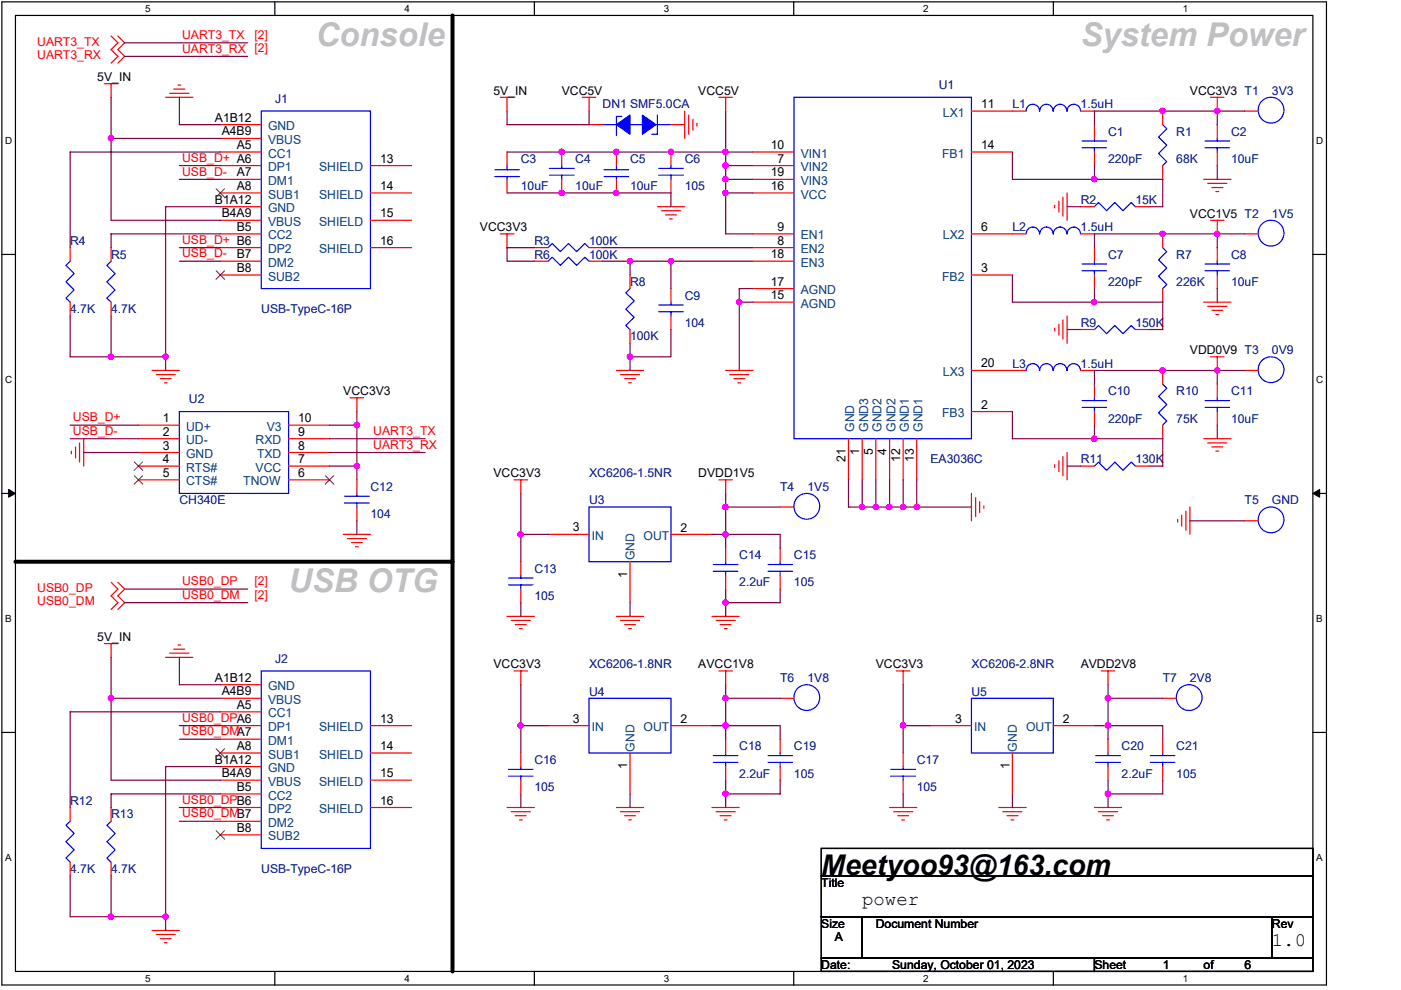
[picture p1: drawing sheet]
<svg xmlns="http://www.w3.org/2000/svg" width="297mm" height="210mm" viewBox="0 0 297 210" stroke-linecap="round" stroke-linejoin="round" font-family="sans-serif">
<path d="M.4 .4h280.8v208.4h-280.8zM3.3 3.3h275.1v202.7h-275.1z" fill="none" stroke="#000" stroke-width=".25"/>
<g fill="#fff">
<path d="M30.7 .7h1.2v2.3h-1.2z"/>
<path d="M30.7 206.3h1.2v2.3h-1.2z"/>
</g>
<path d="M58.3 .4v2.9M58.3 206v2.8" fill="none" stroke="#000" stroke-width=".25"/>
<g fill="#fff">
<path d="M85.7 .7h1.2v2.3h-1.2z"/>
<path d="M85.7 206.3h1.2v2.3h-1.2z"/>
</g>
<path d="M113.3 .4v2.9M113.3 206v2.8" fill="none" stroke="#000" stroke-width=".25"/>
<g fill="#fff">
<path d="M140.8 .7h1.1v2.3h-1.1z"/>
<path d="M140.8 206.3h1.1v2.3h-1.1z"/>
</g>
<path d="M168.3 .4v2.9M168.3 206v2.8" fill="none" stroke="#000" stroke-width=".25"/>
<g fill="#fff">
<path d="M195.8 .7h1.1v2.3h-1.1z"/>
<path d="M195.8 206.3h1.1v2.3h-1.1z"/>
</g>
<path d="M223.3 .4v2.9M223.3 206v2.8" fill="none" stroke="#000" stroke-width=".25"/>
<g fill="#fff">
<path d="M250.8 .7h1.1v2.3h-1.1z"/>
<path d="M250.8 206.3h1.1v2.3h-1.1z"/>
<path d="M1.1 28.6h1.5v2.3h-1.5z"/>
<path d="M279.1 28.6h1.5v2.3h-1.5z"/>
<path d="M1.1 79.3h1.5v2.3h-1.5z"/>
<path d="M279.1 79.3h1.5v2.3h-1.5z"/>
</g>
<path d="M.4 53.9h2.9M278.4 53.9h2.8" fill="none" stroke="#000" stroke-width=".25"/>
<g fill="#fff">
<path d="M1.1 129.9h1.4v2.4h-1.4z"/>
<path d="M279.1 129.9h1.3v2.4h-1.3z"/>
</g>
<path d="M.4 104.6h2.9M278.4 104.6h2.8" fill="none" stroke="#000" stroke-width=".25"/>
<path d="M1.8 103.8l1.5 .8-1.5 .8zM278.4 104.6l1.4-.8v1.6z" fill="#000" stroke="#000" stroke-width=".21"/>
<g fill="#fff">
<path d="M1.1 180.6h1.4v2.3h-1.4z"/>
<path d="M279.1 180.6h1.3v2.3h-1.3z"/>
</g>
<path d="M.4 155.3h2.9M278.4 155.3h2.8M174.1 179.9h104.3v5.8h-104.3zM174.1 185.7h104.3v8.7h-104.3zM174.1 194.4h8.7v8.7h-8.7zM182.8 194.4h86.9v8.7h-86.9zM269.7 194.4h8.7v8.7h-8.7zM174.1 203.1h57.9v2.9h-57.9zM232 203.1h46.4v2.9h-46.4z" fill="none" stroke="#000" stroke-width=".25"/>
<path d="M95.9 3.3v202.7M3.3 119.1h92.6" fill="none" stroke="#000" stroke-width=".85"/>
<g fill="none" stroke="#f00" stroke-width=".25">
<path d="M22.1 17.8h2.9M23.6 7.6l1.4 1.5-1.4 1.4 1.4 1.5-1.4 1.4M23.6 17.8v2.8M25 7.6l1.4 1.5-1.4 1.4 1.4 1.5-1.4 1.4M36 19.8h4.1M36.8 18.9h2.4M37.7 18h.6M35.1 20.6h5.8M46.7 38h8.7M46.7 32.2h8.7M46.7 35.1h8.7M46.7 26.4h8.7"/>
<path d="M46.7 29.4h8.7M78.5 35.1h8.8M106.1 20.6h2.9M107.5 20.6v3M107.5 32.2v2.9M107.5 38v2.9M119.1 32.2v2.9M119.1 38v2.9M123.5 20.6h2.8M124.9 20.6v3M124.9 26.4h2.9M130.7 32.2v2.9"/>
<path d="M130.7 38v2.9M142.3 26.4h2.9M142.3 32.2v2.9M142.3 38v2.9M145.2 23.6v5.8M146 24.4v4.1M146.9 25.3v2.3M147.8 26.1v.6M152.4 20.6h2.9M153.9 20.6v3M159.7 38h8.6M159.7 32.2h8.6"/>
<path d="M159.7 35.1h8.6M206 32.2h8.6M206 23.6h11.6M229.1 23.6h2.9M232 26.4v3M232 32.2v2.9M246.5 23.6v2.8M246.5 35.1v2.9M255.2 38h5.8M256 38.9h4.1M256.6 20.6h2.9M256.9 39.8h2.4"/>
<path d="M258.1 20.6v3M258.1 26.4v3M258.1 32.2v2.9M263.9 23.6h2.9M14.9 52.5v2.9M23.6 52.5v2.9M46.7 43.8h8.7M46.7 46.7h8.7M46.7 49.6h8.7M46.7 55.4h8.7M46.7 52.5h8.7M46.7 40.9h8.7"/>
<path d="M46.7 58.3h8.7M78.5 46.7h8.8M78.5 52.5h8.8M78.5 40.9h8.8M106.1 49.6h2.9M107.5 49.6v2.9M113.3 55.4h2.9M113.3 52.5h2.9M124.9 55.4h2.9M124.9 52.5h2.9M133.6 58.3v2.9M139.4 43.8h5.8"/>
<path d="M140.2 44.7h4.1M141.1 45.6h2.3M142 46.4h.6M159.7 49.6h8.6M159.7 55.4h8.6M159.7 52.5h8.6M159.7 40.9h8.6M206 49.6h11.6M206 58.3h8.6M223.6 43.5v.6M224.5 42.6v2.4M225.4 41.8v4"/>
<path d="M226.2 40.9v5.8M229.1 43.8h2.9M229.1 49.6h2.9M232 52.5v2.9M232 58.3v2.9M240.7 43.8h2.9M246.5 49.6v2.9M256.6 46.7h2.9M257.8 40.6h.6M258.1 46.7v2.9M258.1 52.5v2.9M258.1 58.3v2.9"/>
<path d="M263.9 49.6h2.9M14.9 64.1v2.9M23.6 64.1v2.9M32.2 78.5h5.8M33.1 79.4h4M130.7 78.5h5.8M131.5 79.4h4.1M133.6 69.9v2.9M142.3 61.2v2.9M142.3 67v2.9M153.9 78.5h5.8M154.7 79.4h4.1"/>
<path d="M159.7 64.1h8.6M159.7 61.2h8.6M206 78.5h11.6M223.6 69.6v.6M224.5 68.7v2.3M225.4 67.8v4.1M226.2 67v5.8M229.1 78.5h2.9M229.1 69.9h2.9M240.7 69.9h2.9M246.5 61.2v2.9M246.5 78.5v3"/>
<path d="M255.2 64.1h5.8M256 65h4.1M256.6 75.7h2.9M256.9 65.8h2.4M257.8 66.7h.6M258.1 75.7v2.8M263.9 78.5h2.9M15.1 95.6v.6M16 94.8v2.3M16.9 93.9v4.1M17.8 93v5.8M29.4 93h8.6"/>
<path d="M29.4 90.1h8.6M29.4 95.9h8.6M29.4 98.8h8.6M34 80.3h2.3M34.9 81.2h.5M61.2 93h8.7M61.2 90.1h8.7M61.2 95.9h8.7M61.2 98.8h8.7M74.2 84.3h2.9M75.7 84.3v3M132.4 80.3h2.3"/>
<path d="M133.3 81.2h.6M155.6 80.3h2.3M156.4 81.2h.6M179.9 93v8.7M182.8 93v8.7M185.7 93v8.7M188.6 93v8.7M191.5 93v8.7M194.4 93v8.7M206 87.3h8.6M223.6 98.5v.6M224.5 97.7v2.3"/>
<path d="M225.4 96.8v4.1M226.2 95.9v5.8M229.1 98.8h2.9M232 81.5v2.8M232 87.3v2.8M240.7 98.8h2.9M246.5 90.1v2.9M255.2 93h5.8M256 93.9h4.1M256.9 94.8h2.4M257.8 95.6h.6M258.1 81.5v2.8"/>
<path d="M258.1 87.3v2.8M29.4 101.7h8.6M61.2 101.7h8.7M72.8 113.3h5.7M73.6 114.2h4.1M74.5 115h2.3M75.4 115.9h.6M75.7 101.7v2.9M75.7 107.5v2.9M109 101.7h2.9M110.4 101.7v2.9M110.4 119.1v2.9"/>
<path d="M116.2 113.3h8.7M133.6 119.1v8.7M142.3 113.3h8.6M152.4 101.7h2.9M153.9 101.7v2.9M153.9 116.2v2.9M165.4 116.2v2.9M165.4 107.5h2.9M206 104.6v5.8M206.9 105.5v4M207.7 106.4v2.3M208.6 107.2v.6"/>
<path d="M249.7 110.1v.6M250.5 109.2v2.4M251.4 108.4v4.1M252.3 107.5v5.8M263.9 110.4h2.9M22.1 136.5h2.9M23.6 123.5l1.4 1.4-1.4 1.4 1.4 1.5-1.4 1.4M23.6 136.5v2.9M25 123.5l1.4 1.4-1.4 1.4 1.4 1.5-1.4 1.4M35.1 139.4h5.8M36 138.5h4.1M36.8 137.6h2.4"/>
<path d="M37.7 136.8h.6M107.5 130.7h5.8M108.4 131.5h4.1M109.2 132.4h2.4M110.1 133.3h.6M110.4 124.9v2.9M130.7 130.7h5.8M131.5 131.5h4.1M132.4 132.4h2.3M133.3 133.3h.6M150.9 130.7h5.8M151.8 131.5h4.1"/>
<path d="M152.7 132.4h2.3M153.6 133.3h.6M153.9 122v2.9M165.4 122v2.9M46.7 150.9h8.7M46.7 156.7h8.7M46.7 153.9h8.7M46.7 145.2h8.7M46.7 159.7h8.7M46.7 148.1h8.7M78.5 153.9h8.8M78.5 159.7h8.8"/>
<path d="M109 142.3h2.9M110.4 142.3v2.9M110.4 159.7v2.8M116.2 153.9h8.7M133.6 159.7v8.6M142.3 153.9h8.6M152.4 142.3h2.9M153.9 142.3v2.9M153.9 156.7v3M165.4 148.1h2.9M165.4 156.7v3M190 142.3h2.9"/>
<path d="M191.5 142.3v2.9M191.5 159.7v2.8M197.3 153.9h8.7M214.6 159.7v8.6M223.3 153.9h8.7M233.5 142.3h2.9M234.9 142.3v2.9M234.9 156.7v3M246.5 148.1h2.9M246.5 156.7v3M14.9 171.2v2.9M23.6 171.2v2.9"/>
<path d="M46.7 171.2h8.7M46.7 168.3h8.7M46.7 174.1h8.7M46.7 162.5h8.7M46.7 165.4h8.7M46.7 177h8.7M78.5 171.2h8.8M78.5 165.4h8.8M107.5 171.2h5.8M108.4 172.1h4.1M109.2 172.9h2.4M110.1 173.8h.6"/>
<path d="M110.4 165.4v2.9M130.7 171.2h5.8M131.5 172.1h4.1M132.4 172.9h2.3M133.3 173.8h.6M150.9 171.2h5.8M151.8 172.1h4.1M152.7 172.9h2.3M153.6 173.8h.6M153.9 162.5v2.9M165.4 162.5v2.9M188.6 171.2h5.8"/>
<path d="M189.5 172.1h4M190.3 172.9h2.3M191.2 173.8h.6M191.5 165.4v2.9M211.8 171.2h5.8M212.6 172.1h4.1M213.5 172.9h2.3M214.3 173.8h.6M232 171.2h5.8M232.9 172.1h4.1M233.8 172.9h2.3M234.6 173.8h.6"/>
<path d="M234.9 162.5v2.9M246.5 162.5v2.9M14.9 182.8v2.9M23.6 182.8v2.9M32.2 197.3h5.8M33.1 198.1h4M34 199h2.3M34.9 199.9h.5"/>
</g>
<g fill="none" stroke="#00f" stroke-width=".25">
<path d="M55.4 23.6h23.1v37.6h-23.1zM104.9 36h5.2M104.9 37.4h5.2M107.5 35.1v.9M107.5 37.4v.6M116.5 37.1h5.2M116.5 35.7h5.2M119.1 35.1v.6M119.1 37.1v.9M127.8 26.4h2.9M128.1 36h5.2M128.1 37.4h5.2"/>
<path d="M130.7 35.1v.9M130.7 37.4v.6M131.8 24.7h-1.1v4.1M133.6 26.4h8.7M139.4 24.4v4.1h-1.2M139.7 37.1h5.2M139.7 35.7h5.2M142.3 35.1v.6M142.3 37.1v.9M168.3 20.6h37.7v72.4h-37.7zM217.6 23.6a1.42 1.42 0 0 1 1.4-1.5 1.42 1.42 0 0 1 1.4 1.5M220.4 23.6a1.42 1.42 0 0 1 1.5-1.5 1.42 1.42 0 0 1 1.4 1.5"/>
<path d="M223.3 23.6a1.44 1.44 0 0 1 1.5-1.5 1.44 1.44 0 0 1 1.4 1.5 1.44 1.44 0 0 1 1.4-1.5 1.44 1.44 0 0 1 1.5 1.5M229.4 31.3h5.2M229.4 29.9h5.2M232 29.4v.5M232 31.3v.9M246.5 26.4l.9 .9-1.8 1.8 1.8 1.7-1.8 1.7 1.8 1.8-.9 .8M255.5 31.3h5.2M255.5 29.9h5.2M258.1 29.4v.5M258.1 31.3v.9M14.9 55.4l-.9 .9 1.7 1.7-1.7 1.7 1.7 1.8-1.7 1.7 .9 .9M23.6 55.4l-.9 .9 1.7 1.7-1.7 1.7 1.7 1.8-1.7 1.7 .9 .9"/>
<path d="M116.2 52.5l.9-.9 1.7 1.8 1.7-1.8 1.8 1.8 1.7-1.8 .9 .9M116.2 55.4l.9-.9 1.7 1.8 1.7-1.8 1.8 1.8 1.7-1.8 .9 .9M217.6 49.6a1.42 1.42 0 0 1 1.4-1.5 1.42 1.42 0 0 1 1.4 1.5M220.4 49.6a1.42 1.42 0 0 1 1.5-1.5 1.42 1.42 0 0 1 1.4 1.5M223.3 49.6a1.44 1.44 0 0 1 1.5-1.5 1.44 1.44 0 0 1 1.4 1.5 1.44 1.44 0 0 1 1.4-1.5 1.44 1.44 0 0 1 1.5 1.5M229.4 57.4h5.2M229.4 56h5.2M232 43.8l.9-.9 1.7 1.8 1.8-1.8 1.7 1.8 1.7-1.8 .9 .9M232 55.4v.6M232 57.4v.9M246.5 52.5l.9 .9-1.8 1.7 1.8 1.7-1.8 1.8 1.8 1.7-.9 .9M255.5 57.4h5.2"/>
<path d="M255.5 56h5.2M258.1 55.4v.6M258.1 57.4v.9M133.6 61.2l-.9 .9 1.8 1.7-1.8 1.7 1.8 1.8-1.8 1.7 .9 .9M139.7 66.1h5.2M139.7 64.7h5.2M142.3 64.1v.6M142.3 66.1v.9M217.6 78.5a1.42 1.42 0 0 1 1.4-1.4 1.42 1.42 0 0 1 1.4 1.4M220.4 78.5a1.42 1.42 0 0 1 1.5-1.4 1.42 1.42 0 0 1 1.4 1.4M223.3 78.5a1.44 1.44 0 0 1 1.5-1.4 1.44 1.44 0 0 1 1.4 1.4 1.44 1.44 0 0 1 1.4-1.4 1.44 1.44 0 0 1 1.5 1.4M232 69.9l.9-.9 1.7 1.8 1.8-1.8 1.7 1.8 1.7-1.8 .9 .9"/>
<path d="M38 87.3h23.2v17.3h-23.2zM229.4 86.4h5.2M229.4 84.9h5.2M232 98.8l.9-.8 1.7 1.7 1.8-1.7 1.7 1.7 1.7-1.7 .9 .8M232 84.3v.6M232 86.4v.9M246.5 81.5l.9 .8-1.8 1.7 1.8 1.8-1.8 1.7 1.8 1.8-.9 .8M255.5 86.4h5.2M255.5 84.9h5.2M258.1 84.3v.6M258.1 86.4v.9M73 106.7h5.3"/>
<path d="M73 105.2h5.3M75.7 104.6v.6M75.7 106.7v.8M124.9 107.5h17.4v11.6h-17.4zM151.2 119.7h5.2M153.9 119.1v.6M162.8 119.7h5.2M165.4 119.1v.6M107.8 124h5.2M107.8 122.6h5.2M110.4 122v.6M110.4 124v.9"/>
<path d="M151.2 121.1h5.2M153.9 121.1v.9M162.8 121.1h5.2M165.4 121.1v.9M55.4 142.3h23.1v37.6h-23.1zM124.9 148.1h17.4v11.6h-17.4zM153.9 159.7v.5M165.4 159.7v.5M206 148.1h17.3v11.6h-17.3zM234.9 159.7v.5M246.5 159.7v.5M14.9 174.1l-.9 .9 1.7 1.7-1.7 1.7 1.7 1.8-1.7 1.7 .9 .9"/>
<path d="M23.6 174.1l-.9 .9 1.7 1.7-1.7 1.7 1.7 1.8-1.7 1.7 .9 .9M107.8 164.6h5.2M107.8 163.1h5.2M110.4 162.5v.6M110.4 164.6v.8M151.2 161.6h5.2M151.2 160.2h5.2M153.9 161.6v.9M162.8 161.6h5.2M162.8 160.2h5.2M165.4 161.6v.9M188.9 164.6h5.2"/>
<path d="M188.9 163.1h5.2M191.5 162.5v.6M191.5 164.6v.8M232.3 161.6h5.2M232.3 160.2h5.2M234.9 161.6v.9M243.9 161.6h5.2M243.9 160.2h5.2M246.5 161.6v.9"/>
<circle cx="269.5" cy="23.4" r="2.74"/>
<circle cx="269.5" cy="49.4" r="2.74"/>
<circle cx="269.5" cy="78.4" r="2.74"/>
<circle cx="171.1" cy="107.3" r="2.74"/>
<circle cx="269.5" cy="110.2" r="2.74"/>
<circle cx="171.1" cy="147.9" r="2.74"/>
<circle cx="252.1" cy="147.9" r="2.74"/>
</g>
<g fill="none" stroke="#804000" stroke-width=".21">
<path d="M45.8 40l1.8 1.8M45.8 57.4l1.8 1.8M47.6 40l-1.8 1.8M47.6 57.4l-1.8 1.8M28.5 97.9l1.8 1.9M30.2 97.9l-1.8 1.9M28.5 100.9l1.8 1.8M30.2 100.9l-1.8 1.8M69 100.9l1.8 1.8M70.8 100.9l-1.9 1.8M45.8 158.8l1.8 1.8M47.6 158.8l-1.8 1.8"/>
<path d="M45.8 176.1l1.8 1.8M47.6 176.1l-1.8 1.8"/>
</g>
<g fill="#00f" stroke="#00f" stroke-width=".25">
<path d="M130.7 26.4l2.9-2v4.1z" fill-rule="evenodd"/>
<path d="M136.2 24.4l2.9 2-2.9 2.1z" fill-rule="evenodd"/>
</g>
<g fill="none" stroke="#800040" stroke-width=".25">
<path d="M26.4 9.1h26.1M26.4 12h26.1M23.6 20.6v26.1h23.1M23.6 29.4h23.1M38 38h8.7M38 35.1h8.7M38 20.6v5.8h8.7M46.7 32.2h-31.8v20.3M107.5 32.2h52.2M107.5 23.6v2.8h17.4v-2.8M153.9 23.6v26h5.8M153.9 38h5.8"/>
<path d="M153.9 35.1h5.8M214.6 32.2v5.8h31.9v5.8h-2.9M232 35.1v2.9M258.1 23.6v2.8M258.1 35.1v2.9M263.9 23.6h-31.9v2.8M38 52.5h8.7M38 55.4h8.7M46.7 49.6h-23.1v2.9M46.7 43.8h-11.6v34.7M107.5 40.9h34.8v2.9M113.3 52.5h-5.8v2.9h5.8"/>
<path d="M127.8 52.5h31.9M127.8 55.4h5.8M142.3 55.4h-8.7v2.9M153.9 40.9h5.8M159.7 55.4h-17.4v5.8M214.6 58.3v5.8h31.9v5.8h-2.9M226.2 43.8h2.9M258.1 49.6v2.9M263.9 49.6h-31.9v2.9M14.9 67v8.7h20.2M23.6 67v8.7M133.6 75.7v2.8"/>
<path d="M142.3 69.9v5.8h-8.7v-2.9M156.7 64.1h3M159.7 61.2h-3v17.3M226.2 69.9h2.9M232 61.2v2.9M258.1 61.2v2.9M258.1 78.5v3M263.9 78.5h-31.9v3M14.9 93h14.5M14.9 90.1h14.5M17.8 95.9h11.6M69.9 93h20.2"/>
<path d="M69.9 98.8h5.8M69.9 90.1h5.8M69.9 95.9h20.2M75.7 87.3v14.4M214.6 87.3v5.7h31.9v5.8h-2.9M226.2 98.8h2.9M232 90.1v2.9M258.1 90.1v2.9M75.7 110.4v2.9M110.4 104.6v14.5M110.4 113.3h5.8M150.9 113.3h14.5v2.9"/>
<path d="M153.9 104.6v11.6M153.9 107.5h11.5M179.9 101.7v5.8h26.1M182.8 101.7v5.8M185.7 101.7v5.8M188.6 101.7v5.8M191.5 101.7v5.8M194.4 101.7v5.8M252.3 110.4h11.6M23.6 139.4v26h23.1M26.4 124.9h26.1M26.4 127.8h26.1"/>
<path d="M38 139.4v5.8h8.7M110.4 127.8v2.9M133.6 127.8v2.9M153.9 124.9v5.8M165.4 124.9v2.9h-11.5M23.6 148.1h23.1M38 153.9h8.7M38 156.7h8.7M46.7 150.9h-31.8v20.3M110.4 145.2v14.5M110.4 153.9h5.8M150.9 153.9h14.5v2.8"/>
<path d="M153.9 145.2v11.5M153.9 148.1h11.5M191.5 145.2v14.5M191.5 153.9h5.8M232 153.9h14.5v2.8M234.9 148.1h11.6M234.9 145.2v11.5M38 171.2h8.7M38 174.1h8.7M46.7 168.3h-23.1v2.9M46.7 162.5h-11.6v34.8M110.4 168.3v2.9"/>
<path d="M133.6 168.3v2.9M153.9 165.4v2.9h11.5v-2.9M153.9 168.3v2.9M191.5 168.3v2.9M214.6 168.3v2.9M234.9 165.4v5.8M246.5 165.4v2.9h-11.6M14.9 185.7v8.7h20.2M23.6 185.7v8.7"/>
</g>
<g fill="#f0f" stroke="#f0f" stroke-width=".25">
<circle cx="153.8" cy="35.1" r=".56"/>
<circle cx="153.8" cy="38" r=".56"/>
<circle cx="119.1" cy="32.2" r=".57"/>
<circle cx="130.6" cy="32.2" r=".56"/>
<circle cx="153.8" cy="32.2" r=".56"/>
<circle cx="142.2" cy="32.2" r=".56"/>
<circle cx="119.1" cy="40.9" r=".56"/>
<circle cx="130.6" cy="40.9" r=".56"/>
<circle cx="153.8" cy="40.9" r=".56"/>
<circle cx="194.4" cy="107.5" r=".56"/>
<circle cx="182.8" cy="107.5" r=".56"/>
<circle cx="185.7" cy="107.5" r=".56"/>
<circle cx="188.6" cy="107.5" r=".56"/>
<circle cx="191.5" cy="107.5" r=".56"/>
<circle cx="232" cy="38" r=".56"/>
<circle cx="258.1" cy="23.5" r=".56"/>
<circle cx="246.5" cy="23.5" r=".56"/>
<circle cx="258.1" cy="49.6" r=".56"/>
<circle cx="246.5" cy="49.6" r=".56"/>
<circle cx="232" cy="64.1" r=".56"/>
<circle cx="246.5" cy="78.5" r=".56"/>
<circle cx="258.1" cy="78.5" r=".56"/>
<circle cx="232" cy="93" r=".56"/>
<circle cx="153.8" cy="168.3" r=".56"/>
<circle cx="110.4" cy="153.8" r=".56"/>
<circle cx="23.5" cy="29.3" r=".56"/>
<circle cx="35.1" cy="75.6" r=".56"/>
<circle cx="23.5" cy="75.6" r=".56"/>
<circle cx="23.5" cy="148" r=".56"/>
<circle cx="35.1" cy="194.4" r=".56"/>
<circle cx="23.5" cy="194.4" r=".56"/>
<circle cx="75.6" cy="98.8" r=".56"/>
<circle cx="75.6" cy="90.1" r=".57"/>
<circle cx="133.6" cy="55.4" r=".56"/>
<circle cx="142.2" cy="55.4" r=".56"/>
<circle cx="133.6" cy="75.6" r=".57"/>
<circle cx="156.7" cy="64.1" r=".56"/>
<circle cx="191.5" cy="153.8" r=".56"/>
<circle cx="234.9" cy="153.8" r=".56"/>
<circle cx="234.9" cy="168.3" r=".56"/>
<circle cx="110.4" cy="113.3" r=".56"/>
<circle cx="153.8" cy="107.5" r=".56"/>
<circle cx="153.8" cy="113.3" r=".56"/>
<circle cx="153.8" cy="127.8" r=".56"/>
<circle cx="153.8" cy="148" r=".56"/>
<circle cx="153.8" cy="153.8" r=".56"/>
<circle cx="234.9" cy="148" r=".57"/>
</g>
<g font-size="6.9" fill="#c0c0c0">
<text x="67" y="9.7">Console</text>
<text x="229.1" y="9.7">System Power</text>
<text x="61.2" y="125.5">USB OTG</text>
</g>
<text font-size="6.1" x="174.1" y="185.5">Meetyoo93@163.com</text>
<g font-size="4">
<text x="182.8" y="191.8">power</text>
<text x="269.7" y="200.5">1.0</text>
</g>
<g font-size="2.6" fill="#f00">
<text x="7.9" y="9.7">UART3_TX</text>
<text x="38.6" y="8.3">UART3_TX</text>
<text x="38.6" y="11.1">UART3_RX</text>
<text x="53.9" y="8.2">[2]</text>
<text x="53.9" y="11.1">[2]</text>
<text x="7.9" y="12.5">UART3_RX</text>
<text x="38.6" y="34.3">USB_D+ A6</text>
<text x="38.6" y="37.2">USB_D-</text>
<text x="38.6" y="51.7">USB_D+ B6</text>
<text x="38.6" y="54.6">USB_D-</text>
<text x="15.5" y="89.3">USB_D+</text>
<text x="15.5" y="92.2">USB_D-</text>
<text x="79.1" y="92.2">UART3_TX</text>
<text x="79.1" y="95.1">UART3_RX</text>
<text x="7.9" y="125.5">USB0_DP</text>
<text x="38.6" y="124.1">USB0_DP</text>
<text x="53.9" y="124.1">[2]</text>
<text x="7.9" y="128.4">USB0_DM</text>
<text x="38.6" y="127">USB0_DM</text>
<text x="53.9" y="126.9">[2]</text>
<text x="38.6" y="153">USB0_DPA6</text>
<text x="38.6" y="155.9">USB0_DMA7</text>
<text x="38.6" y="170.4">USB0_DPB6</text>
<text x="38.6" y="173.3">USB0_DMB7</text>
</g>
<g font-size="2.6">
<text x="20.6" y="17.2">5V_IN</text>
<text x="104.6" y="20.1">5V_IN</text>
<text x="119.1" y="20.1">VCC5V</text>
<text x="148.1" y="20.1">VCC5V</text>
<text x="208" y="22.9">11</text>
<text x="252.3" y="20.1">VCC3V3 T1</text>
<text x="45.6" y="25.8">A1B12</text>
<text x="47" y="28.7">A4B9</text>
<text x="50.2" y="31.6">A5</text>
<text x="80.6" y="34.5">13</text>
<text x="163.4" y="31.6">10</text>
<text x="164.9" y="34.5">7</text>
<text x="208" y="31.6">14</text>
<text x="50.2" y="37.4">A7</text>
<text x="50.2" y="40.3">A8</text>
<text x="80.6" y="40.3">14</text>
<text x="163.4" y="40.3">16</text>
<text x="163.4" y="37.4">19</text>
<text x="45.6" y="43.2">B1A12</text>
<text x="47" y="46.1">B4A9</text>
<text x="80.6" y="46.1">15</text>
<text x="252.3" y="46.2">VCC1V5 T2</text>
<text x="50.2" y="49">B5</text>
<text x="80.6" y="51.9">16</text>
<text x="101.7" y="49">VCC3V3</text>
<text x="164.9" y="51.9">8</text>
<text x="164.9" y="49">9</text>
<text x="208" y="49">6</text>
<text x="50.2" y="54.8">B7</text>
<text x="50.2" y="57.7">B8</text>
<text x="163.4" y="54.8">18</text>
<text x="208" y="57.7">3</text>
<text x="163.4" y="63.4">15</text>
<text x="163.4" y="60.6">17</text>
<text x="208" y="77.9">20</text>
<text x="252.3" y="75.1">VDD0V9 T3</text>
<text x="72.8" y="83.8">VCC3V3</text>
<text x="34.6" y="89.5">1</text>
<text x="63.2" y="89.5">10</text>
<text x="208" y="86.6">2</text>
<text x="34.6" y="92.4">2</text>
<text x="34.6" y="95.3">3</text>
<text x="63.2" y="92.4">9</text>
<text x="63.2" y="95.3">8</text>
<text x="34.6" y="98.2">4</text>
<text x="34.6" y="101.1">5</text>
<text x="63.2" y="98.2">7</text>
<text x="63.2" y="101.1">6</text>
<text x="104.6" y="101.1">VCC3V3</text>
<text x="148.1" y="101.1">DVDD1V5</text>
<text x="179.3" y="97.9" transform="rotate(-90 179.3 97.9)">21</text>
<text x="182.2" y="96.5" transform="rotate(-90 182.2 96.5)">1</text>
<text x="185.1" y="96.5" transform="rotate(-90 185.1 96.5)">5</text>
<text x="188" y="96.5" transform="rotate(-90 188 96.5)">4</text>
<text x="190.9" y="97.9" transform="rotate(-90 190.9 97.9)">12</text>
<text x="193.7" y="97.9" transform="rotate(-90 193.7 97.9)">13</text>
<text x="121.4" y="112.7">3</text>
<text x="144.3" y="112.7">2</text>
<text x="132.9" y="122.6" transform="rotate(-90 132.9 122.6)">1</text>
<text x="20.6" y="135.9">5V_IN</text>
<text x="104.6" y="141.7">VCC3V3</text>
<text x="148.1" y="141.7">AVCC1V8</text>
<text x="185.7" y="141.7">VCC3V3</text>
<text x="229.1" y="141.7">AVDD2V8</text>
<text x="45.6" y="144.5">A1B12</text>
<text x="47" y="147.4">A4B9</text>
<text x="50.2" y="150.3">A5</text>
<text x="80.6" y="153.2">13</text>
<text x="121.4" y="153.2">3</text>
<text x="144.3" y="153.3">2</text>
<text x="202.5" y="153.2">3</text>
<text x="225.4" y="153.3">2</text>
<text x="45.6" y="161.9">B1A12</text>
<text x="50.2" y="159">A8</text>
<text x="80.6" y="159">14</text>
<text x="47" y="164.8">B4A9</text>
<text x="50.2" y="167.7">B5</text>
<text x="80.6" y="164.8">15</text>
<text x="132.9" y="163.1" transform="rotate(-90 132.9 163.1)">1</text>
<text x="214" y="163.1" transform="rotate(-90 214 163.1)">1</text>
<text x="80.6" y="170.6">16</text>
<text x="50.2" y="176.4">B8</text>
<text x="174.1" y="188">Title</text>
<text x="174.1" y="196.7">Size</text>
<text x="185.7" y="196.7">Document Number</text>
<text x="269.7" y="196.7">Rev</text>
<text x="177" y="199.6">A</text>
<text x="174.1" y="205.4">Date:</text>
<text x="189.2" y="205.4">Sunday, October 01, 2023</text>
<text x="232" y="205.4">Sheet</text>
<text x="246.5" y="205.4">1</text>
<text x="255.2" y="205.4">of</text>
<text x="263.9" y="205.4">6</text>
</g>
<g font-size="2.6" fill="#000080">
<text x="58.3" y="21.8">J1</text>
<text x="127.8" y="23">DN1 SMF5.0CA</text>
<text x="199" y="18.9">U1</text>
<text x="214.6" y="23">L1</text>
<text x="229.1" y="23">1.5uH</text>
<text x="269.7" y="20.1">3V3</text>
<text x="234.9" y="28.8">C1</text>
<text x="249.4" y="28.8">R1</text>
<text x="261" y="28.8">C2</text>
<text x="110.4" y="34.6">C3</text>
<text x="122" y="34.6">C4</text>
<text x="133.6" y="34.6">C5</text>
<text x="145.2" y="34.6">C6</text>
<text x="234.9" y="34.6">220pF</text>
<text x="249.4" y="34.6">68K</text>
<text x="261" y="34.6">10uF</text>
<text x="110.4" y="40.4">10uF</text>
<text x="122" y="40.4">10uF</text>
<text x="133.6" y="40.4">10uF</text>
<text x="145.2" y="40.4">105</text>
<text x="229.1" y="43.2">R2</text>
<text x="240.7" y="43.2">15K</text>
<text x="269.7" y="46.2">1V5</text>
<text x="14.9" y="51.9">R4</text>
<text x="113.3" y="51.9">R3</text>
<text x="124.9" y="51.9">100K</text>
<text x="214.6" y="49">L2</text>
<text x="229.1" y="49">1.5uH</text>
<text x="23.6" y="54.8">R5</text>
<text x="113.3" y="54.8">R6</text>
<text x="124.9" y="54.8">100K</text>
<text x="234.9" y="54.8">C7</text>
<text x="249.4" y="54.8">R7</text>
<text x="261" y="54.8">C8</text>
<text x="133.6" y="60.6">R8</text>
<text x="145.2" y="63.5">C9</text>
<text x="234.9" y="60.6">220pF</text>
<text x="249.4" y="60.6">226K</text>
<text x="261" y="60.6">10uF</text>
<text x="14.9" y="66.4">4.7K</text>
<text x="23.6" y="66.4">4.7K</text>
<text x="55.4" y="66.4">USB-TypeC-16P</text>
<text x="145.2" y="69.3">104</text>
<text x="229.1" y="69.3">R9</text>
<text x="240.7" y="69.3">150K</text>
<text x="133.6" y="72.2">100K</text>
<text x="214.6" y="78">L3</text>
<text x="229.1" y="78">1.5uH</text>
<text x="269.7" y="75.1">0V9</text>
<text x="234.9" y="83.8">C10</text>
<text x="249.4" y="83.8">R10</text>
<text x="261" y="83.8">C11</text>
<text x="40.1" y="85.5">U2</text>
<text x="234.9" y="89.6">220pF</text>
<text x="249.4" y="89.6">75K</text>
<text x="261" y="89.6">10uF</text>
<text x="124.9" y="101.1">XC6206-1.5NR</text>
<text x="197.3" y="98.3">EA3036C</text>
<text x="229.1" y="98.3">R11</text>
<text x="240.7" y="98.3">130K</text>
<text x="38" y="106.9">CH340E</text>
<text x="78.5" y="104.1">C12</text>
<text x="124.9" y="106.9">U3</text>
<text x="165.4" y="104.1">T4</text>
<text x="171.2" y="104.1">1V5</text>
<text x="263.9" y="106.9">T5</text>
<text x="269.7" y="106.9">GND</text>
<text x="78.5" y="109.8">104</text>
<text x="156.7" y="118.5">C14</text>
<text x="168.3" y="118.5">C15</text>
<text x="113.3" y="121.4">C13</text>
<text x="156.7" y="124.3">2.2uF</text>
<text x="168.3" y="124.3">105</text>
<text x="113.3" y="127.2">105</text>
<text x="58.3" y="140.5">J2</text>
<text x="124.9" y="141.7">XC6206-1.8NR</text>
<text x="206" y="141.7">XC6206-2.8NR</text>
<text x="124.9" y="147.5">U4</text>
<text x="165.4" y="144.6">T6</text>
<text x="171.2" y="144.6">1V8</text>
<text x="206" y="147.5">U5</text>
<text x="246.5" y="144.6">T7</text>
<text x="252.3" y="144.6">2V8</text>
<text x="113.3" y="162">C16</text>
<text x="156.7" y="159.1">C18</text>
<text x="168.3" y="159.1">C19</text>
<text x="194.4" y="162">C17</text>
<text x="237.8" y="159.1">C20</text>
<text x="249.4" y="159.1">C21</text>
<text x="113.3" y="167.7">105</text>
<text x="156.7" y="164.9">2.2uF</text>
<text x="168.3" y="164.9">105</text>
<text x="194.4" y="167.7">105</text>
<text x="237.8" y="164.9">2.2uF</text>
<text x="249.4" y="164.9">105</text>
<text x="14.9" y="170.7">R12</text>
<text x="23.6" y="173.5">R13</text>
<text x="14.9" y="185.1">4.7K</text>
<text x="23.6" y="185.1">4.7K</text>
<text x="55.4" y="185.1">USB-TypeC-16P</text>
</g>
<g font-size="2.6" fill="#004080">
<text x="56.8" y="27.6">GND</text>
<text x="199.9" y="24.7">LX1</text>
<text x="56.8" y="33.4">CC1</text>
<text x="56.8" y="30.5">VBUS</text>
<text x="169.8" y="33.4">VIN1</text>
<text x="199.7" y="33.4">FB1</text>
<text x="56.8" y="39.2">DM1</text>
<text x="56.8" y="36.3">DP1</text>
<text x="67.7" y="36.3">SHIELD</text>
<text x="169.8" y="36.3">VIN2</text>
<text x="169.8" y="39.2">VIN3</text>
<text x="56.8" y="45">GND</text>
<text x="56.8" y="42.1">SUB1</text>
<text x="56.8" y="47.9">VBUS</text>
<text x="67.7" y="47.9">SHIELD</text>
<text x="67.7" y="42.1">SHIELD</text>
<text x="169.8" y="42.1">VCC</text>
<text x="56.8" y="50.8">CC2</text>
<text x="56.8" y="53.7">DP2</text>
<text x="67.7" y="53.7">SHIELD</text>
<text x="169.8" y="53.7">EN2</text>
<text x="169.8" y="50.8">EN1</text>
<text x="199.9" y="50.8">LX2</text>
<text x="56.8" y="56.6">DM2</text>
<text x="56.8" y="59.5">SUB2</text>
<text x="169.8" y="56.6">EN3</text>
<text x="199.7" y="59.5">FB2</text>
<text x="169.8" y="65.2">AGND</text>
<text x="169.8" y="62.4">AGND</text>
<text x="199.9" y="79.7">LX3</text>
<text x="199.7" y="88.4">FB3</text>
<text x="39.5" y="91.3">UD+</text>
<text x="39.5" y="94.2">UD-</text>
<text x="54.2" y="94.2">RXD</text>
<text x="56.6" y="91.3">V3</text>
<text x="181.1" y="91.6" transform="rotate(-90 181.1 91.6)">GND</text>
<text x="184" y="91.6" transform="rotate(-90 184 91.6)">GND3</text>
<text x="186.9" y="91.6" transform="rotate(-90 186.9 91.6)">GND2</text>
<text x="189.8" y="91.6" transform="rotate(-90 189.8 91.6)">GND2</text>
<text x="192.7" y="91.6" transform="rotate(-90 192.7 91.6)">GND1</text>
<text x="195.6" y="91.6" transform="rotate(-90 195.6 91.6)">GND1</text>
<text x="39.5" y="97.1">GND</text>
<text x="39.5" y="100">RTS#</text>
<text x="54.2" y="100">VCC</text>
<text x="54.5" y="97.1">TXD</text>
<text x="39.5" y="102.9">CTS#</text>
<text x="51.6" y="102.9">TNOW</text>
<text x="125.4" y="114.5">IN</text>
<text x="134.5" y="118.8" transform="rotate(-90 134.5 118.8)">GND</text>
<text x="136.5" y="114.5">OUT</text>
<text x="56.8" y="146.4">GND</text>
<text x="56.8" y="149.2">VBUS</text>
<text x="56.8" y="152.1">CC1</text>
<text x="56.8" y="155">DP1</text>
<text x="67.7" y="155">SHIELD</text>
<text x="125.4" y="155">IN</text>
<text x="136.5" y="155">OUT</text>
<text x="206.6" y="155">IN</text>
<text x="217.6" y="155">OUT</text>
<text x="56.8" y="157.9">DM1</text>
<text x="56.8" y="160.8">SUB1</text>
<text x="67.7" y="160.8">SHIELD</text>
<text x="134.5" y="159.4" transform="rotate(-90 134.5 159.4)">GND</text>
<text x="215.6" y="159.4" transform="rotate(-90 215.6 159.4)">GND</text>
<text x="56.8" y="163.7">GND</text>
<text x="56.8" y="166.6">VBUS</text>
<text x="67.7" y="166.6">SHIELD</text>
<text x="56.8" y="169.5">CC2</text>
<text x="56.8" y="172.4">DP2</text>
<text x="67.7" y="172.4">SHIELD</text>
<text x="56.8" y="175.3">DM2</text>
<text x="56.8" y="178.2">SUB2</text>
</g>
<g font-size="2.1">
<text x="30.7" y="2.6">5</text>
<text x="85.7" y="2.6">4</text>
<text x="140.8" y="2.6">3</text>
<text x="195.8" y="2.6">2</text>
<text x="250.8" y="2.6">1</text>
<text x="1.1" y="30.5">D</text>
<text x="279.1" y="30.5">D</text>
<text x="1.1" y="81.2">C</text>
<text x="279.1" y="81.2">C</text>
<text x="1.1" y="131.8">B</text>
<text x="279.1" y="131.8">B</text>
<text x="1.1" y="182.5">A</text>
<text x="279.1" y="182.5">A</text>
<text x="30.7" y="208.2">5</text>
<text x="85.7" y="208.2">4</text>
<text x="140.8" y="208.2">3</text>
<text x="195.8" y="208.2">2</text>
<text x="250.8" y="208.2">1</text>
</g>
</svg>
